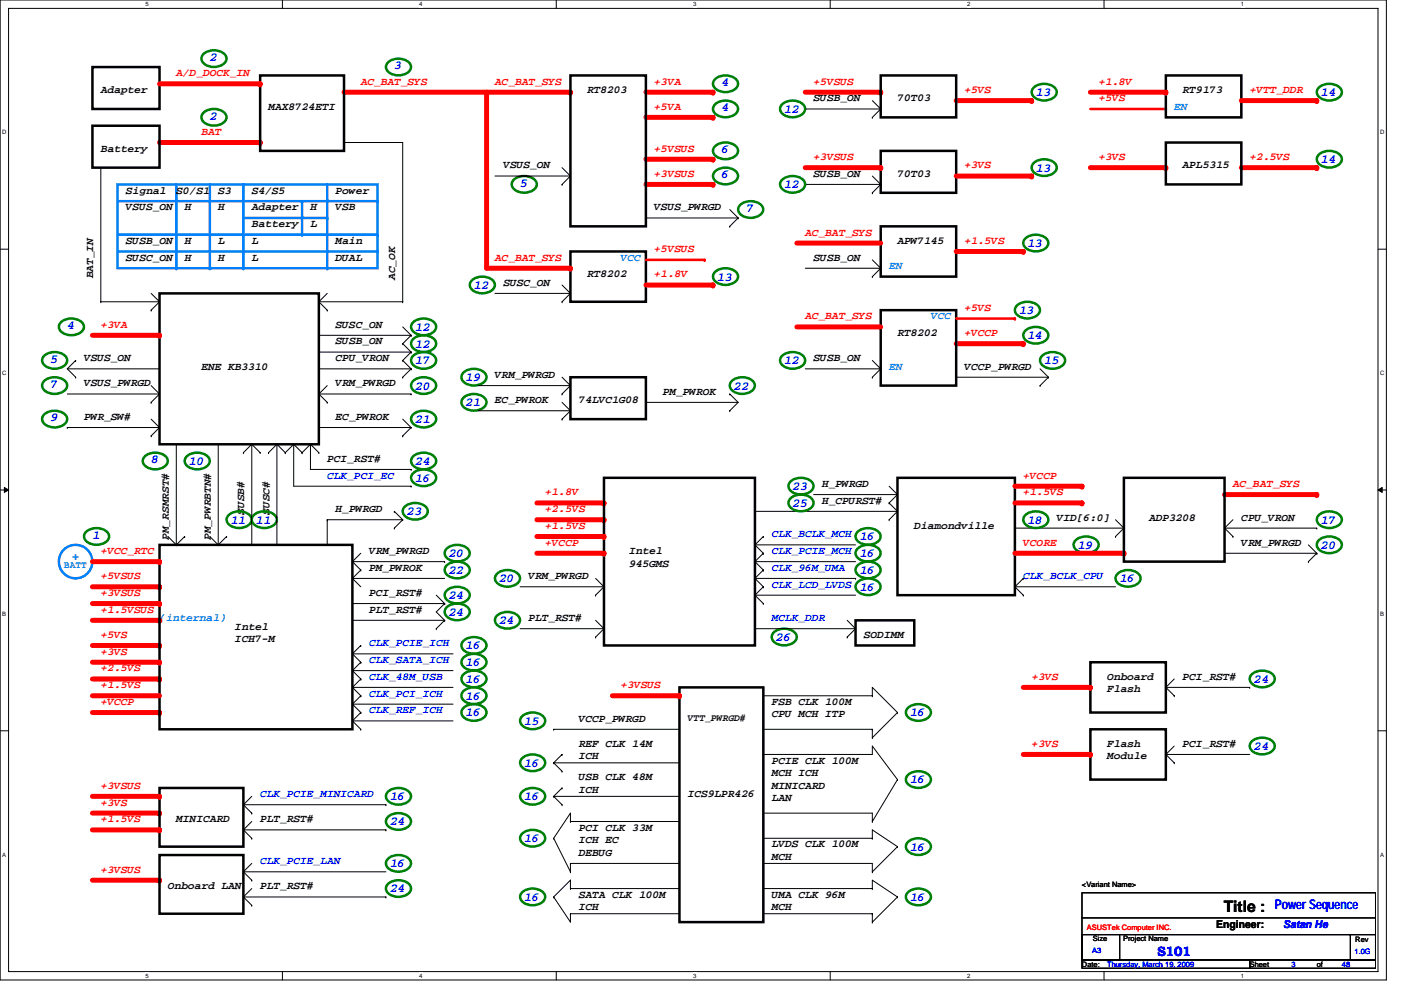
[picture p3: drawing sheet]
<svg xmlns="http://www.w3.org/2000/svg" width="297mm" height="210mm" viewBox="0 0 297 210" stroke-linecap="round" stroke-linejoin="round" font-family="sans-serif">
<path d="M0 0h293.9v207.9h-293.9zM1.8 1.8h290.4v204.3h-290.4z" fill="none" stroke="#000" stroke-width=".21"/>
<g fill="#fff">
<path d="M30.8 .2h.7v1.4h-.7z"/>
<path d="M30.8 206.3h.7v1.4h-.7z"/>
</g>
<path d="M59.9 0v1.8M59.9 206.1v1.8" fill="none" stroke="#000" stroke-width=".21"/>
<g fill="#fff">
<path d="M88.9 .2h.7v1.4h-.7z"/>
<path d="M88.9 206.3h.7v1.4h-.7z"/>
</g>
<path d="M117.9 0v1.8M117.9 206.1v1.8" fill="none" stroke="#000" stroke-width=".21"/>
<g fill="#fff">
<path d="M147 .2h.7v1.4h-.7z"/>
<path d="M147 206.3h.7v1.4h-.7z"/>
</g>
<path d="M176 0v1.8M176 206.1v1.8" fill="none" stroke="#000" stroke-width=".21"/>
<g fill="#fff">
<path d="M205 .2h.7v1.4h-.7z"/>
<path d="M205 206.3h.7v1.4h-.7z"/>
</g>
<path d="M234.1 0v1.8M234.1 206.1v1.8" fill="none" stroke="#000" stroke-width=".21"/>
<g fill="#fff">
<path d="M263.1 .2h.7v1.4h-.7z"/>
<path d="M263.1 206.3h.7v1.4h-.7z"/>
<path d="M.5 27.3h.9v1.4h-.9z"/>
<path d="M292.6 27.3h.9v1.4h-.9z"/>
<path d="M.5 78.4h.9v1.4h-.9z"/>
<path d="M292.6 78.4h.9v1.4h-.9z"/>
</g>
<path d="M0 52.9h1.8M292.2 52.9h1.7" fill="none" stroke="#000" stroke-width=".21"/>
<g fill="#fff">
<path d="M.5 129.5h.8v1.4h-.8z"/>
<path d="M292.6 129.5h.9v1.4h-.9z"/>
</g>
<path d="M0 103.9h1.8M292.2 103.9h1.7" fill="none" stroke="#000" stroke-width=".21"/>
<path d="M.9 103.4l.9 .5-.9 .5zM292.2 103.9l.8-.5v1z" fill="#000" stroke="#000" stroke-width=".21"/>
<g fill="#fff">
<path d="M.5 180.5h.8v1.4h-.8z"/>
<path d="M292.6 180.5h.9v1.4h-.9z"/>
</g>
<g fill="none" stroke="#000" stroke-width=".21">
<path d="M21.4 35.6v28.4M72.9 30.2h.1M72.9 30.2h12.5v33.8M104.9 37.3h16M119.2 39.1h.1M119.2 35.6l1.7 1.7M120.9 37.3h.1M120.9 37.3l-1.7 1.8M170.7 23.1h16M170.7 39.1h16M185 24.9h.1M185 37.3l1.7 1.8"/>
<path d="M185 21.3l1.7 1.8M186.7 39.1h.1M186.7 23.1h.1M186.7 39.1l-1.7 1.8M186.7 23.1l-1.7 1.8M136.9 46.2h.1M136.9 46.2h19.6M154.7 48h.1M154.7 44.4l1.8 1.8M156.5 46.2h.1M156.5 46.2l-1.8 1.8M170.7 56.9h16"/>
<path d="M185 58.7h.1M185 40.9h.1M185 55.1l1.7 1.8M186.7 56.9h.1M186.7 56.9l-1.7 1.8M14.3 78.2l1.7 1.8M14.3 78.2h19.5M16 76.5h.1M16 76.5l-1.7 1.7M21.4 64h.1M21.4 64h12.4M32 65.8h.1"/>
<path d="M32 62.2l1.8 1.8M33.8 64h.1M33.8 78.2h.1M33.8 64l-1.8 1.8M67.6 64h17.8M67.6 64h.1M67.6 78.2h19.6M67.6 74.7h19.6M67.6 71.1h19.6M67.6 64l1.8 1.8M69.4 65.8h.1M69.4 62.2l-1.8 1.8"/>
<path d="M85.4 76.5h.1M85.4 72.9h.1M85.4 64h.1M85.4 69.3l1.8 1.8M85.4 76.5l1.8 1.7M85.4 72.9l1.8 1.8M87.2 74.7h.1M87.2 71.1h.1M87.2 78.2h.1M87.2 74.7l-1.8 1.8M87.2 71.1l-1.8 1.8M87.2 78.2l-1.8 1.8"/>
<path d="M104.9 62.2h16M119.2 64h.1M119.2 60.5l1.7 1.7M120.9 62.2h.1M120.9 62.2l-1.7 1.8M170.7 78.2h16M185 76.5l1.7 1.7M186.7 78.2h.1M186.7 78.2l-1.7 1.8M220.5 78.2l1.8 1.8M14.3 90.7h.1M14.3 90.7h19.5"/>
<path d="M14.3 83.6h19.5M16 80h.1M32 92.5h.1M32 85.3h.1M32 88.9l1.8 1.8M32 81.8l1.8 1.8M33.8 90.7h.1M33.8 83.6h.1M33.8 90.7l-1.8 1.8M33.8 83.6l-1.8 1.7M37.4 94.2v21.4M46.3 94.2v21.4"/>
<path d="M51.6 96h.1M53.4 94.2v21.4M53.4 94.2l1.8 1.8M53.4 94.2l-1.8 1.8M55.2 96h.1M56.9 96h.1M58.7 94.2v21.4M58.7 94.2l-1.8 1.8M58.7 94.2l1.8 1.8M60.5 96h.1M62.3 94.2v8.9h24.9M62.3 94.2l-1.8 1.8"/>
<path d="M62.3 94.2l1.7 1.8M64 96h.1M65.8 94.2v5.4h21.4M65.8 94.2l1.8 1.8M65.8 94.2l-1.8 1.8M67.6 96h.1M67.6 90.7h.1M67.6 83.6h.1M67.6 90.7h19.6M67.6 83.6l1.8 1.7M67.6 83.6h19.6M69.4 85.3h.1"/>
<path d="M69.4 81.8l-1.8 1.8M85.4 92.5h.1M85.4 80h.1M85.4 88.9l1.8 1.8M87.2 90.7h.1M87.2 83.6h.1M87.2 99.6h.1M87.2 90.7l-1.8 1.8M101.4 87.1h19.5M101.4 81.8h19.5M119.2 83.6h.1M119.2 88.9h.1"/>
<path d="M119.2 85.3l1.7 1.8M119.2 80l1.7 1.8M120.9 87.1h.1M120.9 81.8h.1M120.9 81.8l-1.7 1.8M120.9 87.1l-1.7 1.8M136.9 85.3h19.6M154.7 87.1h.1M154.7 83.6h.1M154.7 83.6l1.8 1.7M156.5 85.3l-1.8 1.8M185 80h.1"/>
<path d="M202.7 80h19.6M220.5 81.8h.1M222.3 80h.1M222.3 80l-1.8 1.8M35.6 113.8l1.8 1.8M37.4 115.6h.1M39.2 113.8h.1M39.2 113.8l-1.8 1.8M44.5 113.8l1.8 1.8M46.3 115.6h.1M48 113.8h.1M48 113.8l-1.7 1.8"/>
<path d="M69.4 110.2h.1M69.4 110.2h16M69.4 110.2v5.4M74.7 119.1h.1M74.7 119.1h19.6M74.7 119.1l1.8 1.8M76.5 117.3l-1.8 1.8M83.6 112h.1M83.6 108.5h.1M83.6 108.5l1.8 1.7M85.4 110.2h.1M85.4 110.2l-1.8 1.8"/>
<path d="M87.2 103.1h.1M94.3 119.1h.1M160.1 108.5h.1M160.1 115.6h21.3M160.1 119.1h21.3M160.1 108.5h30.2M160.1 115.6l1.7 1.7M160.1 119.1l1.7 1.8M161.8 113.8h.1M161.8 117.3h.1M161.8 113.8l-1.7 1.8M161.8 117.3l-1.7 1.8"/>
<path d="M172.5 104.9h17.8M188.5 106.7h.1M188.5 110.2h.1M188.5 103.1l1.8 1.8M188.5 106.7l1.8 1.8M190.3 104.9h.1M190.3 108.5h.1M190.3 104.9l-1.8 1.8M190.3 108.5l-1.8 1.7M215.2 112h23.1M236.5 113.8h.1M236.5 110.2l1.8 1.8"/>
<path d="M238.3 112h.1M238.3 112l-1.8 1.8M259.6 112h.1M259.6 112l1.8 1.8M259.6 112h19.6M259.6 117.3h19.6M261.4 113.8h.1M261.4 110.2l-1.8 1.8M277.4 119.1h.1M277.4 115.6l1.8 1.7M279.2 112h.1M279.2 117.3h.1"/>
<path d="M279.2 117.3l-1.8 1.8M74.7 122.7h19.6M74.7 138.7h21.4M74.7 122.7h.1M74.7 138.7l1.8 1.8M74.7 128h19.6M74.7 131.6h19.6M74.7 122.7l1.8 1.8M76.5 136.9h.1M76.5 120.9h.1M76.5 136.9l-1.8 1.8M76.5 120.9l-1.8 1.8"/>
<path d="M92.5 133.3h.1M92.5 126.2l1.8 1.8M94.3 131.6h.1M94.3 128h.1M94.3 131.6l-1.8 1.7M94.3 128l-1.8 1.8 1.8 1.8M110.3 133.3h17.8M110.3 124.5h17.8M126.3 135.1h.1M126.3 126.2h.1M126.3 122.7l1.8 1.8M126.3 131.6l1.8 1.7"/>
<path d="M128.1 124.5h.1M128.1 133.3h.1M128.1 133.3l-1.8 1.8M128.1 124.5l-1.8 1.7M160.1 133.3h21.3M160.1 126.2h21.3M160.1 126.2l1.7 1.8M160.1 122.7l1.7 1.8M160.1 122.7h21.3M161.8 124.5h.1M161.8 128h.1M161.8 120.9h.1"/>
<path d="M161.8 124.5l-1.7 1.7M161.8 120.9l-1.7 1.8M179.6 135.1h.1M179.6 131.6l1.8 1.7M181.4 122.7h.1M181.4 133.3h.1M181.4 133.3l-1.8 1.8M215.2 124.5h21.3M215.2 124.5l1.8 1.7M217 122.7h.1M217 126.2h.1M217 122.7l-1.8 1.8"/>
<path d="M0 155h1.8M74.7 152.9h.1M74.7 142.2h21.4M74.7 145.8h.1M74.7 149.4h21.4M74.7 152.9l1.8 1.8M74.7 145.8h21.4M74.7 152.9h21.4M74.7 145.8l1.8 1.8M74.7 142.2l1.8 1.8M74.7 149.4l1.8 1.7M76.5 144h.1"/>
<path d="M76.5 154.7h.1M76.5 151.1h.1M76.5 140.5h.1M76.5 147.6h.1M76.5 144l-1.8 1.8M76.5 151.1l-1.8 1.8M76.5 147.6l-1.8 1.8M76.5 140.5l-1.8 1.7M117.4 154.7h.1M117.4 154.7h26.7M161.8 154.7h23.2M161.8 147.6h23.2"/>
<path d="M185 154.7h.1M185 147.6h.1M185 147.6v-1.8l5.3 5.3M185 156.5h.1M185 154.7v1.8M190.3 151.1h.1M190.3 151.1l-5.3 5.4M247.2 145.8h.1M247.2 145.8l1.8 1.8M247.2 145.8h17.8M249 147.6h.1M249 144l-1.8 1.8"/>
<path d="M249 158.2l-1.8 1.8M265 145.8h.1M292.2 155h1.7M51.6 170.7h.1M51.6 176h.1M51.6 176l1.8 1.8M51.6 170.7l1.8 1.8M51.6 170.7h30.2M51.6 176h30.2M53.4 177.8h.1M53.4 172.5h.1M53.4 168.9l-1.8 1.8"/>
<path d="M53.4 174.2l-1.8 1.8M81.8 170.7h.1M81.8 176h.1M117.4 177.8h.1M117.4 161.8h.1M117.4 168.9h.1M117.4 177.8l3.5 7.1M117.4 161.8h26.7M117.4 168.9l1.8 1.8M117.4 161.8l1.8 1.8M117.4 168.9h26.7M119.2 167.1h.1"/>
<path d="M119.2 170.7h.1M119.2 163.6h.1M119.2 160h.1M119.2 167.1l-1.8 1.8M119.2 160l-1.8 1.8M120.9 174.2v-1.7l-3.5 5.3M120.9 174.2h.1M120.9 174.2h23.2M161.8 160h23.2v-1.8l5.3 7.2M161.8 172.5h23.2v1.7M161.8 177.8h23.2M185 177.8h.1"/>
<path d="M185 174.2h.1M185 177.8v-1.8l5.3 3.6M190.3 179.6h.1M190.3 165.4h.1M190.3 179.6l-5.3 5.3M190.3 165.4l-5.3 8.8M247.2 160h17.8M247.2 160h.1M247.2 160l1.8 1.8M249 161.8h.1M51.6 190.2h.1M51.6 184.9h.1"/>
<path d="M51.6 184.9h30.2M51.6 190.2h30.2M51.6 190.2l1.8 1.8M51.6 184.9l1.8 1.8M53.4 192h.1M53.4 186.7h.1M53.4 188.5l-1.8 1.7M53.4 183.1l-1.8 1.8M81.8 190.2h.1M117.4 190.2l3.5 5.4v-1.8M117.4 190.2h.1M120.9 188.5h23.2"/>
<path d="M120.9 183.1v1.8M120.9 184.9h.1M120.9 183.1h.1M120.9 188.5h.1M120.9 186.7h.1M120.9 193.8h.1M120.9 183.1h23.2M120.9 186.7v1.8M120.9 186.7l-3.5 3.5M120.9 193.8h23.2M161.8 183.1h23.2v1.8M161.8 188.5h23.2"/>
<path d="M161.8 193.8h23.2M185 184.9h.1M185 188.5v-1.8l5.3 3.5M185 195.6h.1M185 193.8h.1M185 188.5h.1M185 193.8v1.8M190.3 190.2h.1M190.3 190.2l-5.3 5.4M229.4 189.4h62.2v14.2h-62.2zM229.4 198.2h8v5.4h-8zM229.4 194.7h62.2"/>
<path d="M237.6 198.2h48.7M286.3 198.2h5.3v5.4h-5.3zM286.3 198.2h.1M291.6 194.7h.1M229.4 203.6h35.6v1.8h-35.6zM265 203.6h26.6v1.8h-26.6z"/>
</g>
<g fill="none" stroke="#008000" stroke-width=".53">
<path d="M43.1 11.5a3.3 3.3 0 0 1 4.8 .5 1.83 1.83 0 0 1-1.8 2.1 2.96 2.96 0 0 1-3.3-1.2l-.1-.5zM82.2 13.3a3.3 3.3 0 0 1 4.8 .4 1.83 1.83 0 0 1-1.8 2.2 2.96 2.96 0 0 1-3.3-1.2l-.1-.5zM151.5 16.9a3.3 3.3 0 0 1 4.9 .4 1.83 1.83 0 0 1-1.9 2.2 2.96 2.96 0 0 1-3.2-1.3l-.1-.4zM219.1 18.6a3.3 3.3 0 0 1 4.8 .5 1.83 1.83 0 0 1-1.8 2.2 2.96 2.96 0 0 1-3.3-1.3l-.1-.5zM279.5 18.6a3.3 3.3 0 0 1 4.9 .5 1.83 1.83 0 0 1-1.9 2.2 2.96 2.96 0 0 1-3.2-1.3l-.1-.5zM43.1 24a3.3 3.3 0 0 1 4.8 .4 1.83 1.83 0 0 1-1.8 2.2 2.96 2.96 0 0 1-3.3-1.3l-.1-.4zM108.9 38.2a3.3 3.3 0 0 1 4.8 .4 1.83 1.83 0 0 1-1.9 2.2 2.96 2.96 0 0 1-3.2-1.2l-.1-.5zM151.5 31.1a3.3 3.3 0 0 1 4.9 .4 1.83 1.83 0 0 1-1.9 2.2 2.96 2.96 0 0 1-3.2-1.2l-.1-.5zM151.5 36.4a3.3 3.3 0 0 1 4.9 .4 1.83 1.83 0 0 1-1.9 2.2 2.96 2.96 0 0 1-3.2-1.2l-.1-.5zM151.5 22.2a3.3 3.3 0 0 1 4.9 .4 1.83 1.83 0 0 1-1.9 2.2 2.96 2.96 0 0 1-3.2-1.2l-.1-.5zM165.8 22.2a3.3 3.3 0 0 1 4.8 .4 1.83 1.83 0 0 1-1.9 2.2 2.96 2.96 0 0 1-3.2-1.2l-.1-.5zM165.8 38.2a3.3 3.3 0 0 1 4.8 .4 1.83 1.83 0 0 1-1.9 2.2 2.96 2.96 0 0 1-3.2-1.2l-.1-.5z"/>
<path d="M219.1 34.7a3.3 3.3 0 0 1 4.8 .4 1.83 1.83 0 0 1-1.8 2.2 2.96 2.96 0 0 1-3.3-1.3l-.1-.5zM279.5 32.9a3.3 3.3 0 0 1 4.9 .4 1.83 1.83 0 0 1-1.9 2.2 2.96 2.96 0 0 1-3.2-1.3l-.1-.4zM100 59.5a3.3 3.3 0 0 1 4.8 .5 1.83 1.83 0 0 1-1.8 2.1 2.96 2.96 0 0 1-3.3-1.2l-.1-.5zM151.5 57.8a3.3 3.3 0 0 1 4.9 .4 1.83 1.83 0 0 1-1.9 2.2 2.96 2.96 0 0 1-3.2-1.3l-.1-.4zM156.9 43.5a3.3 3.3 0 0 1 4.8 .5 1.83 1.83 0 0 1-1.8 2.1 2.96 2.96 0 0 1-3.3-1.2l-.1-.5zM217.3 50.7a3.3 3.3 0 0 1 4.9 .4 1.83 1.83 0 0 1-1.9 2.2 2.96 2.96 0 0 1-3.3-1.3v-.5zM9.3 75.5a3.3 3.3 0 0 1 4.8 .5 1.83 1.83 0 0 1-1.8 2.1 2.96 2.96 0 0 1-3.3-1.2l-.1-.5zM12.8 68.4a3.3 3.3 0 0 1 4.9 .5 1.83 1.83 0 0 1-1.9 2.1 2.96 2.96 0 0 1-3.2-1.2l-.1-.5zM87.5 75.5a3.3 3.3 0 0 1 4.9 .5 1.83 1.83 0 0 1-1.9 2.1 2.96 2.96 0 0 1-3.2-1.2l-.1-.5zM87.5 72a3.3 3.3 0 0 1 4.9 .4 1.83 1.83 0 0 1-1.9 2.2 2.96 2.96 0 0 1-3.2-1.3l-.1-.4zM87.5 68.4a3.3 3.3 0 0 1 4.9 .5 1.83 1.83 0 0 1-1.9 2.1 2.96 2.96 0 0 1-3.2-1.2l-.1-.5zM98.2 79.1a3.3 3.3 0 0 1 4.8 .4 1.83 1.83 0 0 1-1.8 2.2 2.96 2.96 0 0 1-3.3-1.2l-.1-.5z"/>
<path d="M165.8 75.5a3.3 3.3 0 0 1 4.8 .5 1.83 1.83 0 0 1-1.9 2.1 2.96 2.96 0 0 1-3.2-1.2l-.1-.5zM215.5 64.9a3.3 3.3 0 0 1 4.9 .4 1.83 1.83 0 0 1-1.9 2.2 2.96 2.96 0 0 1-3.2-1.3l-.1-.4zM217.3 70.2a3.3 3.3 0 0 1 4.9 .4 1.83 1.83 0 0 1-1.9 2.2 2.96 2.96 0 0 1-3.3-1.2v-.5zM220.9 75.5a3.3 3.3 0 0 1 4.8 .5 1.83 1.83 0 0 1-1.8 2.1 2.96 2.96 0 0 1-3.3-1.2l-.1-.5zM9.3 88a3.3 3.3 0 0 1 4.8 .4 1.83 1.83 0 0 1-1.8 2.2 2.96 2.96 0 0 1-3.3-1.3l-.1-.4zM9.3 80.9a3.3 3.3 0 0 1 4.8 .4 1.83 1.83 0 0 1-1.8 2.2 2.96 2.96 0 0 1-3.3-1.3l-.1-.4zM30.6 96.9a3.3 3.3 0 0 1 4.9 .4 1.83 1.83 0 0 1-1.9 2.2 2.96 2.96 0 0 1-3.2-1.3l-.1-.4zM39.5 96.9a3.3 3.3 0 0 1 4.9 .4 1.83 1.83 0 0 1-1.9 2.2 2.96 2.96 0 0 1-3.3-1.3v-.4zM87.5 80.9a3.3 3.3 0 0 1 4.9 .4 1.83 1.83 0 0 1-1.9 2.2 2.96 2.96 0 0 1-3.2-1.3l-.1-.4zM87.5 88a3.3 3.3 0 0 1 4.9 .4 1.83 1.83 0 0 1-1.9 2.2 2.96 2.96 0 0 1-3.2-1.3l-.1-.4zM87.5 96.9a3.3 3.3 0 0 1 4.9 .4 1.83 1.83 0 0 1-1.9 2.2 2.96 2.96 0 0 1-3.2-1.3l-.1-.4zM98.2 84.4a3.3 3.3 0 0 1 4.8 .5 1.83 1.83 0 0 1-1.8 2.1 2.96 2.96 0 0 1-3.3-1.2l-.1-.5z"/>
<path d="M155.1 80.9a3.3 3.3 0 0 1 4.8 .4 1.83 1.83 0 0 1-1.8 2.2 2.96 2.96 0 0 1-3.3-1.3l-.1-.4zM18.2 112.9a3.3 3.3 0 0 1 4.8 .4 1.83 1.83 0 0 1-1.8 2.2 2.96 2.96 0 0 1-3.3-1.3l-.1-.4zM48.4 109.3a3.3 3.3 0 0 1 4.9 .4 1.83 1.83 0 0 1-1.9 2.2 2.96 2.96 0 0 1-3.3-1.2l-.1-.5zM53.7 109.3a3.3 3.3 0 0 1 4.9 .4 1.83 1.83 0 0 1-1.9 2.2 2.96 2.96 0 0 1-3.2-1.2l-.1-.5zM85.7 107.5a3.3 3.3 0 0 1 4.9 .5 1.83 1.83 0 0 1-1.9 2.2 2.96 2.96 0 0 1-3.2-1.3l-.1-.5zM87.5 100.4a3.3 3.3 0 0 1 4.9 .5 1.83 1.83 0 0 1-1.9 2.1 2.96 2.96 0 0 1-3.2-1.2l-.1-.5zM94.6 120a3.3 3.3 0 0 1 4.9 .4 1.83 1.83 0 0 1-1.9 2.2 2.96 2.96 0 0 1-3.2-1.2l-.1-.5zM94.6 116.4a3.3 3.3 0 0 1 4.9 .5 1.83 1.83 0 0 1-1.9 2.1 2.96 2.96 0 0 1-3.2-1.2l-.1-.5zM167.5 102.2a3.3 3.3 0 0 1 4.9 .4 1.83 1.83 0 0 1-1.9 2.2 2.96 2.96 0 0 1-3.2-1.2l-.1-.5zM167.5 105.8a3.3 3.3 0 0 1 4.9 .4 1.83 1.83 0 0 1-1.9 2.2 2.96 2.96 0 0 1-3.2-1.3l-.1-.4zM181.8 120a3.3 3.3 0 0 1 4.8 .4 1.83 1.83 0 0 1-1.9 2.2 2.96 2.96 0 0 1-3.2-1.2l-.1-.5zM181.8 112.9a3.3 3.3 0 0 1 4.8 .4 1.83 1.83 0 0 1-1.9 2.2 2.96 2.96 0 0 1-3.2-1.3l-.1-.4z"/>
<path d="M181.8 116.4a3.3 3.3 0 0 1 4.8 .5 1.83 1.83 0 0 1-1.9 2.1 2.96 2.96 0 0 1-3.2-1.2l-.1-.5zM217.3 109.3a3.3 3.3 0 0 1 4.9 .4 1.83 1.83 0 0 1-1.9 2.2 2.96 2.96 0 0 1-3.3-1.2v-.5zM228 114.7a3.3 3.3 0 0 1 4.8 .4 1.83 1.83 0 0 1-1.8 2.2 2.96 2.96 0 0 1-3.3-1.3l-.1-.5zM279.5 109.3a3.3 3.3 0 0 1 4.9 .4 1.83 1.83 0 0 1-1.9 2.2 2.96 2.96 0 0 1-3.2-1.2l-.1-.5zM279.5 114.7a3.3 3.3 0 0 1 4.9 .4 1.83 1.83 0 0 1-1.9 2.2 2.96 2.96 0 0 1-3.2-1.3l-.1-.5zM94.6 128.9a3.3 3.3 0 0 1 4.9 .4 1.83 1.83 0 0 1-1.9 2.2 2.96 2.96 0 0 1-3.2-1.3l-.1-.4zM94.6 125.3a3.3 3.3 0 0 1 4.9 .4 1.83 1.83 0 0 1-1.9 2.2 2.96 2.96 0 0 1-3.2-1.2l-.1-.5zM98.2 139.6a3.3 3.3 0 0 1 4.8 .4 1.83 1.83 0 0 1-1.8 2.2 2.96 2.96 0 0 1-3.3-1.3l-.1-.5zM98.2 136a3.3 3.3 0 0 1 4.8 .4 1.83 1.83 0 0 1-1.8 2.2 2.96 2.96 0 0 1-3.3-1.2l-.1-.5zM105.3 121.8a3.3 3.3 0 0 1 4.9 .4 1.83 1.83 0 0 1-1.9 2.2 2.96 2.96 0 0 1-3.3-1.3l-.1-.4zM105.3 130.7a3.3 3.3 0 0 1 4.9 .4 1.83 1.83 0 0 1-1.9 2.2 2.96 2.96 0 0 1-3.3-1.3l-.1-.4zM164 134.2a3.3 3.3 0 0 1 4.8 .4 1.83 1.83 0 0 1-1.8 2.2 2.96 2.96 0 0 1-3.3-1.2l-.1-.5z"/>
<path d="M181.8 123.6a3.3 3.3 0 0 1 4.8 .4 1.83 1.83 0 0 1-1.9 2.2 2.96 2.96 0 0 1-3.2-1.3l-.1-.5zM236.9 121.8a3.3 3.3 0 0 1 4.8 .4 1.83 1.83 0 0 1-1.8 2.2 2.96 2.96 0 0 1-3.3-1.3l-.1-.4zM98.2 143.1a3.3 3.3 0 0 1 4.8 .4 1.83 1.83 0 0 1-1.8 2.2 2.96 2.96 0 0 1-3.3-1.2l-.1-.5zM98.2 150.2a3.3 3.3 0 0 1 4.8 .4 1.83 1.83 0 0 1-1.8 2.2 2.96 2.96 0 0 1-3.3-1.2l-.1-.5zM98.2 146.7a3.3 3.3 0 0 1 4.8 .4 1.83 1.83 0 0 1-1.8 2.2 2.96 2.96 0 0 1-3.3-1.3l-.1-.4zM110.6 152a3.3 3.3 0 0 1 4.9 .4 1.83 1.83 0 0 1-1.9 2.2 2.96 2.96 0 0 1-3.2-1.2l-.1-.5zM192.4 150.2a3.3 3.3 0 0 1 4.9 .4 1.83 1.83 0 0 1-1.9 2.2 2.96 2.96 0 0 1-3.2-1.2l-.1-.5zM265.3 143.1a3.3 3.3 0 0 1 4.9 .4 1.83 1.83 0 0 1-1.9 2.2 2.96 2.96 0 0 1-3.2-1.2l-.1-.5zM265.3 157.3a3.3 3.3 0 0 1 4.9 .5 1.83 1.83 0 0 1-1.9 2.1 2.96 2.96 0 0 1-3.2-1.2l-.1-.5zM82.2 168a3.3 3.3 0 0 1 4.8 .4 1.83 1.83 0 0 1-1.8 2.2 2.96 2.96 0 0 1-3.3-1.2l-.1-.5zM82.2 173.3a3.3 3.3 0 0 1 4.8 .5 1.83 1.83 0 0 1-1.8 2.1 2.96 2.96 0 0 1-3.3-1.2l-.1-.5zM110.6 176.9a3.3 3.3 0 0 1 4.9 .4 1.83 1.83 0 0 1-1.9 2.2 2.96 2.96 0 0 1-3.2-1.3l-.1-.4z"/>
<path d="M110.6 168a3.3 3.3 0 0 1 4.9 .4 1.83 1.83 0 0 1-1.9 2.2 2.96 2.96 0 0 1-3.2-1.2l-.1-.5zM110.6 160.9a3.3 3.3 0 0 1 4.9 .4 1.83 1.83 0 0 1-1.9 2.2 2.96 2.96 0 0 1-3.2-1.3l-.1-.4zM192.4 164.4a3.3 3.3 0 0 1 4.9 .5 1.83 1.83 0 0 1-1.9 2.1 2.96 2.96 0 0 1-3.2-1.2l-.1-.5zM192.4 178.7a3.3 3.3 0 0 1 4.9 .4 1.83 1.83 0 0 1-1.9 2.2 2.96 2.96 0 0 1-3.2-1.3l-.1-.4zM82.2 182.2a3.3 3.3 0 0 1 4.8 .4 1.83 1.83 0 0 1-1.8 2.2 2.96 2.96 0 0 1-3.3-1.2l-.1-.5zM82.2 187.6a3.3 3.3 0 0 1 4.8 .4 1.83 1.83 0 0 1-1.8 2.2 2.96 2.96 0 0 1-3.3-1.3l-.1-.5zM110.6 189.3a3.3 3.3 0 0 1 4.9 .5 1.83 1.83 0 0 1-1.9 2.1 2.96 2.96 0 0 1-3.2-1.2l-.1-.5zM192.4 189.3a3.3 3.3 0 0 1 4.9 .5 1.83 1.83 0 0 1-1.9 2.1 2.96 2.96 0 0 1-3.2-1.2l-.1-.5z"/>
</g>
<g fill="none" stroke="#000" stroke-width=".53">
<path d="M19.6 14.2h14.2v8.9h-14.2zM55.2 16h17.7v16h-17.7zM120.9 16h16v32h-16zM186.7 16h16v8.9h-16zM247.2 16h16v8.9h-16zM19.6 26.7h14.2v8.9h-14.2zM186.7 32h16v8.9h-16zM247.2 30.2h16v8.9h-16zM120.9 53.3h16v10.7h-16zM186.7 48h16v10.7h-16zM33.8 62.2h33.8v32h-33.8zM186.7 65.8h16v16h-16z"/>
<path d="M120.9 80h16v8.9h-16zM33.8 115.6h40.9v39.1h-40.9zM128.1 101.3h32v35.6h-32zM190.3 101.3h24.9v24.9h-24.9zM238.3 101.3h21.3v17.8h-21.3zM181.4 131.6h12.4v5.3h-12.4zM144.1 145.8h17.7v49.8h-17.7zM231.2 140.5h16v10.6h-16zM231.2 154.7h16v10.7h-16zM33.8 167.1h17.8v12.5h-17.8zM33.8 181.4h17.8v12.4h-17.8z"/>
</g>
<g fill="none" stroke="#f00" stroke-width="1.1">
<path d="M33.8 17.8h21.4M55.2 17.8h.1M72.9 19.6h48M103.2 19.6v37.3h17.7M120.9 19.6h.1M136.9 19.6h14.3M151.2 19.6h.1M170.7 19.6h16M186.7 19.6h.1M231.2 19.6h16M247.2 19.6h.1M33.8 30.2h21.4"/>
<path d="M55.2 30.2h.1M136.9 39.1h14.3M136.9 33.8h14.3M136.9 24.9h14.3M151.2 39.1h.1M151.2 33.8h.1M151.2 24.9h.1M170.7 35.6h16M186.7 35.6h.1M202.7 21.3h16M202.7 37.3h16M218.7 21.3h.1"/>
<path d="M218.7 37.3h.1M231.2 35.6h16M247.2 35.6h.1M263.2 21.3h16M263.2 35.6h16M279.2 35.6h.1M279.2 21.3h.1M120.9 56.9h.1M168.9 51.6h17.8M202.7 53.3h14.3M217 53.3h.1M19.6 71.1h14.2"/>
<path d="M33.8 71.1h.1M136.9 60.5h14.3M151.2 60.5h.1M168.9 69.3h17.8M202.7 72.9h14.3M217 72.9h.1M19.6 119.1h14.2M33.8 119.1h.1M113.8 106.7h14.3M113.8 110.2h14.3M113.8 113.8h14.3M113.8 117.3h14.3"/>
<path d="M128.1 106.7h.1M128.1 110.2h.1M128.1 113.8h.1M128.1 117.3h.1M215.2 106.7h14.2M215.2 117.3h23.1M215.2 103.1h14.2M229.4 106.7h.1M229.4 103.1h.1M238.3 117.3h.1M259.6 104.9h19.6M279.2 104.9h.1"/>
<path d="M19.6 136.9h14.2M19.6 124.5h14.2M19.6 131.6h14.2M19.6 128h14.2M33.8 136.9h.1M33.8 124.5h.1M33.8 131.6h.1M33.8 128h.1M19.6 147.6h14.2M19.6 144h14.2M19.6 151.1h14.2M19.6 140.5h14.2"/>
<path d="M33.8 144h.1M33.8 151.1h.1M33.8 140.5h.1M129.8 147.6h14.3M144.1 147.6h.1M217 145.8h14.2M231.2 145.8h.1M19.6 172.5h14.2M19.6 176h14.2M19.6 168.9h14.2M33.8 172.5h.1M33.8 176h.1"/>
<path d="M33.8 168.9h.1M217 160h14.2M231.2 160h.1M19.6 186.7h14.2M33.8 186.7h.1"/>
</g>
<g fill="none" stroke="#0080ff" stroke-width=".53">
<path d="M24.9 39.1h55.1v17.8h-55.1zM37.4 39.1v17.8M44.5 39.1v17.8M51.6 39.1v17.8M69.4 39.1v17.8M24.9 53.3h55.1M24.9 49.8h55.1M24.9 42.7h55.1M37.4 56.9h.1M44.5 56.9h.1M51.6 56.9h.1M51.6 46.2h17.8"/>
<path d="M64 49.8h.1M64 42.7v7.1M69.4 46.2h.1M69.4 56.9h.1M80 53.3h.1M80 49.8h.1M80 42.7h.1"/>
<circle cx="16" cy="119.1" r="3.5"/>
</g>
<path d="M231.2 23.1h16M247.2 23.1h.1M136.9 55.1h12.5M149.4 55.1h.1M202.7 67.6h12.5M215.2 67.6h.1" fill="none" stroke="#f00" stroke-width=".53"/>
<text font-size="3.4" x="259.5" y="193.4">Title :</text>
<g font-size="2.8" fill="#00f">
<text x="270.3" y="192.8">Power Sequence</text>
<text x="245.4" y="202.7">S101</text>
</g>
<g font-size="2.6" fill="#00f">
<text x="44.5" y="12.9">2</text>
<text x="83.6" y="14.7">3</text>
<text x="152.9" y="18.2">4</text>
<text x="152.9" y="23.6">4</text>
<text x="166.3" y="23.9">12</text>
<text x="219.6" y="20.4">13</text>
<text x="280.1" y="20.4">14</text>
<text x="44.5" y="25.4">2</text>
<text x="152.9" y="32.5">6</text>
<text x="280.1" y="34.6">14</text>
<text x="110.3" y="39.6">5</text>
<text x="152.9" y="37.8">6</text>
<text x="166.3" y="39.9">12</text>
<text x="219.6" y="36.4">13</text>
<text x="158.3" y="44.9">7</text>
<text x="217.8" y="52.4">13</text>
<text x="152.1" y="59.5">13</text>
<text x="100.5" y="61.3">12</text>
<text x="14.3" y="69.8">4</text>
<text x="88" y="70.2">12</text>
<text x="216.1" y="66.6">13</text>
<text x="217.8" y="71.9">14</text>
<text x="10.7" y="76.9">5</text>
<text x="88" y="73.7">12</text>
<text x="88.1" y="77.3">17</text>
<text x="166.3" y="77.3">12</text>
<text x="221.4" y="77.3">15</text>
<text x="10.7" y="82.3">7</text>
<text x="88.1" y="82.6">20</text>
<text x="98.7" y="80.8">19</text>
<text x="155.6" y="82.6">22</text>
<text x="10.7" y="89.4">9</text>
<text x="88" y="89.7">21</text>
<text x="98.7" y="86.2">21</text>
<text x="32" y="98.3">8</text>
<text x="40" y="98.6">10</text>
<text x="88" y="98.6">24</text>
<text x="88" y="102.2">16</text>
<text x="168.1" y="107.5">25</text>
<text x="168.1" y="103.9">23</text>
<text x="48.9" y="111.1">11</text>
<text x="54.3" y="111.1">11</text>
<text x="86.3" y="109.3">23</text>
<text x="217.8" y="111.1">18</text>
<text x="280.1" y="111.1">17</text>
<text x="19.6" y="114.3">1</text>
<text x="95.2" y="118.2">20</text>
<text x="182.3" y="114.6">16</text>
<text x="182.3" y="118.2">16</text>
<text x="228.5" y="116.4">19</text>
<text x="280.1" y="116.4">20</text>
<text x="95.2" y="121.7">22</text>
<text x="105.8" y="123.5">20</text>
<text x="182.3" y="121.7">16</text>
<text x="182.3" y="125.3">16</text>
<text x="237.4" y="123.5">16</text>
<text x="95.2" y="130.6">24</text>
<text x="95.2" y="127.1">24</text>
<text x="98.7" y="137.7">16</text>
<text x="105.8" y="132.4">24</text>
<text x="164.5" y="136">26</text>
<text x="98.7" y="141.3">16</text>
<text x="98.7" y="144.8">16</text>
<text x="98.7" y="148.4">16</text>
<text x="265.8" y="144.8">24</text>
<text x="98.7" y="152">16</text>
<text x="111.2" y="153.7">15</text>
<text x="193" y="152">16</text>
<text x="265.8" y="159.1">24</text>
<text x="111.2" y="162.6">16</text>
<text x="193" y="166.2">16</text>
<text x="82.7" y="169.7">16</text>
<text x="111.2" y="169.7">16</text>
<text x="82.7" y="175.1">24</text>
<text x="111.2" y="178.6">16</text>
<text x="82.7" y="184">16</text>
<text x="193" y="180.4">16</text>
<text x="82.7" y="189.3">24</text>
<text x="111.2" y="191.1">16</text>
<text x="193" y="191.1">16</text>
</g>
<text font-size="2.5" fill="#0080ff" x="15.3" y="118.7">+</text>
<g font-size="2.3" fill="#f00">
<text x="37.4" y="16.2">A/D_DOCK_IN</text>
<text x="76.5" y="17.9">AC_BAT_SYS</text>
<text x="104.9" y="17.9">AC_BAT_SYS</text>
<text x="138.7" y="17.9">+3VA</text>
<text x="172.5" y="17.9">+5VSUS</text>
<text x="233" y="17.9">+1.8V</text>
<text x="138.7" y="23.3">+5VA</text>
<text x="204.5" y="19.7">+5VS</text>
<text x="233" y="21.5">+5VS</text>
<text x="265" y="19.7">+VTT_DDR</text>
<text x="42.7" y="28.6">BAT</text>
<text x="138.7" y="32.2">+5VSUS</text>
<text x="172.5" y="34">+3VSUS</text>
<text x="204.5" y="35.7">+3VS</text>
<text x="233" y="34">+3VS</text>
<text x="265" y="34">+2.5VS</text>
<text x="138.7" y="37.5">+3VSUS</text>
<text x="138.7" y="53.5">+5VSUS</text>
<text x="170.7" y="50">AC_BAT_SYS</text>
<text x="204.5" y="51.7">+1.5VS</text>
<text x="104.9" y="55.3">AC_BAT_SYS</text>
<text x="138.7" y="58.8">+1.8V</text>
<text x="204.5" y="66">+5VS</text>
<text x="21.4" y="69.5">+3VA</text>
<text x="170.7" y="67.7">AC_BAT_SYS</text>
<text x="204.5" y="71.3">+VCCP</text>
<text x="217" y="101.5">+VCCP</text>
<text x="115.6" y="105.1">+1.8V</text>
<text x="217" y="105.1">+1.5VS</text>
<text x="261.4" y="103.3">AC_BAT_SYS</text>
<text x="115.6" y="108.6">+2.5VS</text>
<text x="115.6" y="112.2">+1.5VS</text>
<text x="21.4" y="117.5">+VCC_RTC</text>
<text x="115.6" y="115.7">+VCCP</text>
<text x="217" y="115.7">VCORE</text>
<text x="21.4" y="122.9">+5VSUS</text>
<text x="21.4" y="126.4">+3VSUS</text>
<text x="21.4" y="130">+1.5VSUS</text>
<text x="21.4" y="135.3">+5VS</text>
<text x="21.4" y="138.9">+3VS</text>
<text x="21.4" y="142.4">+2.5VS</text>
<text x="21.4" y="149.5">+VCCP</text>
<text x="21.4" y="146">+1.5VS</text>
<text x="131.6" y="146">+3VSUS</text>
<text x="218.7" y="144.2">+3VS</text>
<text x="218.7" y="158.4">+3VS</text>
<text x="21.4" y="167.3">+3VSUS</text>
<text x="21.4" y="170.9">+3VS</text>
<text x="21.4" y="174.4">+1.5VS</text>
<text x="21.4" y="185.1">+3VSUS</text>
</g>
<g font-size="2.3">
<text x="21.4" y="19.7">Adapter</text>
<text x="56.9" y="23.3">MAX8724ETI</text>
<text x="124.5" y="19.7">RT8203</text>
<text x="172.5" y="21.5">SUSB_ON</text>
<text x="190.3" y="21.5">70T03</text>
<text x="250.7" y="19.7">RT9173</text>
<text x="21.4" y="32.2">Battery</text>
<text x="106.7" y="35.7">VSUS_ON</text>
<text x="250.7" y="35.7">APL5315</text>
<text x="26.7" y="41.1">Signal</text>
<text x="37.4" y="41.1">S0/S1</text>
<text x="46.3" y="41.1">S3</text>
<text x="53.4" y="41.1">S4/S5</text>
<text x="71.2" y="41.1">Power</text>
<text x="172.5" y="37.5">SUSB_ON</text>
<text x="190.3" y="37.5">70T03</text>
<text x="26.7" y="44.6">VSUS_ON</text>
<text x="39.2" y="44.6">H</text>
<text x="46.3" y="44.6">H</text>
<text x="53.4" y="44.6">Adapter</text>
<text x="65.8" y="44.6">H</text>
<text x="71.2" y="44.6">VSB</text>
<text x="138.7" y="44.6">VSUS_PWRGD</text>
<text x="26.7" y="51.7">SUSB_ON</text>
<text x="39.2" y="51.7">H</text>
<text x="46.3" y="51.7">L</text>
<text x="53.4" y="48.2">Battery</text>
<text x="53.4" y="51.7">L</text>
<text x="65.8" y="48.2">L</text>
<text x="71.2" y="51.7">Main</text>
<text x="190.3" y="51.7">APW7145</text>
<text x="19.8" y="59" transform="rotate(-90 19.8 59)">BAT_IN</text>
<text x="26.7" y="55.3">SUSC_ON</text>
<text x="39.2" y="55.3">H</text>
<text x="46.3" y="55.3">H</text>
<text x="53.4" y="55.3">L</text>
<text x="71.2" y="55.3">DUAL</text>
<text x="83.8" y="59.4" transform="rotate(-90 83.8 59.4)">AC_OK</text>
<text x="124.5" y="58.8">RT8202</text>
<text x="172.5" y="55.3">SUSB_ON</text>
<text x="106.7" y="60.6">SUSC_ON</text>
<text x="71.2" y="69.5">SUSC_ON</text>
<text x="190.3" y="71.3">RT8202</text>
<text x="17.8" y="76.6">VSUS_ON</text>
<text x="71.2" y="76.6">CPU_VRON</text>
<text x="71.2" y="73.1">SUSB_ON</text>
<text x="172.5" y="76.6">SUSB_ON</text>
<text x="17.8" y="82">VSUS_PWRGD</text>
<text x="42.7" y="78.4">ENE KB3310</text>
<text x="71.2" y="82">VRM_PWRGD</text>
<text x="104.9" y="80.2">VRM_PWRGD</text>
<text x="140.5" y="83.7">PM_PWROK</text>
<text x="204.5" y="78.4">VCCP_PWRGD</text>
<text x="17.8" y="89.1">PWR_SW#</text>
<text x="71.2" y="89.1">EC_PWROK</text>
<text x="104.9" y="85.5">EC_PWROK</text>
<text x="122.7" y="85.5">74LVC1G08</text>
<text x="69.4" y="98">PCI_RST#</text>
<text x="174.3" y="106.8">H_CPURST#</text>
<text x="174.3" y="103.3">H_PWRGD</text>
<text x="51.8" y="109.2" transform="rotate(-90 51.8 109.2)">SUSB#</text>
<text x="57.1" y="109.2" transform="rotate(-90 57.1 109.2)">SUSC#</text>
<text x="71.2" y="108.6">H_PWRGD</text>
<text x="193.8" y="112.2">Diamondville</text>
<text x="224.1" y="110.4">VID[6:0]</text>
<text x="243.6" y="110.4">ADP3208</text>
<text x="263.2" y="110.4">CPU_VRON</text>
<text x="35.8" y="114.5" transform="rotate(-90 35.8 114.5)">PM_RSMRST#</text>
<text x="44.7" y="114.5" transform="rotate(-90 44.7 114.5)">PM_PWRBTN#</text>
<text x="78.3" y="117.5">VRM_PWRGD</text>
<text x="133.4" y="117.5">Intel</text>
<text x="263.2" y="115.7">VRM_PWRGD</text>
<text x="78.3" y="121.1">PM_PWROK</text>
<text x="112.1" y="122.9">VRM_PWRGD</text>
<text x="133.4" y="120.2">945GMS</text>
<text x="78.3" y="130">PLT_RST#</text>
<text x="78.3" y="126.4">PCI_RST#</text>
<text x="112.1" y="131.7">PLT_RST#</text>
<text x="49.8" y="133.5">Intel</text>
<text x="49.8" y="136.2">ICH7-M</text>
<text x="183.2" y="135.3">SODIMM</text>
<text x="163.6" y="149.5">FSB CLK 100M</text>
<text x="234.7" y="144.2">Onboard</text>
<text x="234.7" y="146.8">Flash</text>
<text x="250.7" y="144.2">PCI_RST#</text>
<text x="122.7" y="153.1">VCCP_PWRGD</text>
<text x="163.6" y="152.2">CPU MCH ITP</text>
<text x="122.7" y="158.4">REF CLK 14M</text>
<text x="122.7" y="161.1">ICH</text>
<text x="163.6" y="162">PCIE CLK 100M</text>
<text x="234.7" y="158.4">Flash</text>
<text x="234.7" y="161.1">Module</text>
<text x="250.7" y="158.4">PCI_RST#</text>
<text x="122.7" y="165.5">USB CLK 48M</text>
<text x="163.6" y="164.6">MCH ICH</text>
<text x="163.6" y="167.3">MINICARD</text>
<text x="122.7" y="168.2">ICH</text>
<text x="145.8" y="169.1">ICS9LPR426</text>
<text x="163.6" y="169.9">LAN</text>
<text x="37.4" y="174.4">MINICARD</text>
<text x="55.2" y="174.4">PLT_RST#</text>
<text x="122.7" y="176.2">PCI CLK 33M</text>
<text x="122.7" y="178.8">ICH EC</text>
<text x="163.6" y="179.7">LVDS CLK 100M</text>
<text x="122.7" y="181.5">DEBUG</text>
<text x="163.6" y="182.4">MCH</text>
<text x="35.6" y="188.6">Onboard LAN</text>
<text x="55.2" y="188.6">PLT_RST#</text>
<text x="122.7" y="190.4">SATA CLK 100M</text>
<text x="163.6" y="190.4">UMA CLK 96M</text>
<text x="122.7" y="193.1">ICH</text>
<text x="163.6" y="193.1">MCH</text>
<text x="257.8" y="196.8">Engineer:</text>
</g>
<g font-size="2.3" fill="#0080ff">
<text x="249" y="23.3">EN</text>
<text x="131.6" y="55.3">VCC</text>
<text x="188.5" y="57.1">EN</text>
<text x="197.4" y="67.7">VCC</text>
<text x="188.5" y="78.4">EN</text>
<text x="33.8" y="131.7">(internal)</text>
</g>
<g font-size="2.3" fill="#00f">
<text x="69.4" y="101.5">CLK_PCI_EC</text>
<text x="163.6" y="114">CLK_BCLK_MCH</text>
<text x="163.6" y="117.5">CLK_PCIE_MCH</text>
<text x="163.6" y="124.6">CLK_LCD_LVDS</text>
<text x="163.6" y="121.1">CLK_96M_UMA</text>
<text x="217" y="122.9">CLK_BCLK_CPU</text>
<text x="163.6" y="131.7">MCLK_DDR</text>
<text x="78.3" y="137.1">CLK_PCIE_ICH</text>
<text x="78.3" y="140.6">CLK_SATA_ICH</text>
<text x="78.3" y="144.2">CLK_48M_USB</text>
<text x="78.3" y="147.7">CLK_PCI_ICH</text>
<text x="78.3" y="151.3">CLK_REF_ICH</text>
<text x="55.2" y="169.1">CLK_PCIE_MINICARD</text>
<text x="55.2" y="183.3">CLK_PCIE_LAN</text>
<text x="272.1" y="196.8">Satan He</text>
</g>
<text font-size="2.1" fill="#0080ff" x="13.5" y="120.5">BATT</text>
<text font-size="2.1" x="145.8" y="152.9">VTT_PWRGD#</text>
<g font-size="1.6">
<text x="229.4" y="188.1">&lt;Variant Name&gt;</text>
<text x="231.7" y="199.7">Size</text>
<text x="238.1" y="199.7">Project Name</text>
<text x="287.4" y="199.8">Rev</text>
<text x="229.4" y="205">Date:</text>
<text x="265" y="205">Sheet</text>
<text x="279.2" y="205">of</text>
</g>
<text font-size="1.6" fill="#f00" x="230.5" y="197.2">ASUSTek Computer INC.</text>
<g font-size="1.6" fill="#00f">
<text x="231.5" y="202.2">A3</text>
<text x="287.2" y="202.3">1.0G</text>
<text x="234.7" y="205">Thursday, March 19, 2009</text>
<text x="273.9" y="205">3</text>
<text x="284.5" y="205">48</text>
</g>
<g font-size="1.3">
<text x="30.8" y="1.3">5</text>
<text x="88.9" y="1.3">4</text>
<text x="147" y="1.3">3</text>
<text x="205" y="1.3">2</text>
<text x="263.1" y="1.3">1</text>
<text x=".5" y="28.4">D</text>
<text x="292.6" y="28.4">D</text>
<text x=".5" y="79.5">C</text>
<text x="292.6" y="79.5">C</text>
<text x=".5" y="130.6">B</text>
<text x="292.6" y="130.6">B</text>
<text x=".5" y="181.7">A</text>
<text x="292.6" y="181.7">A</text>
<text x="30.8" y="207.4">5</text>
<text x="88.9" y="207.4">4</text>
<text x="147" y="207.4">3</text>
<text x="205" y="207.4">2</text>
<text x="263.1" y="207.4">1</text>
</g>
</svg>
